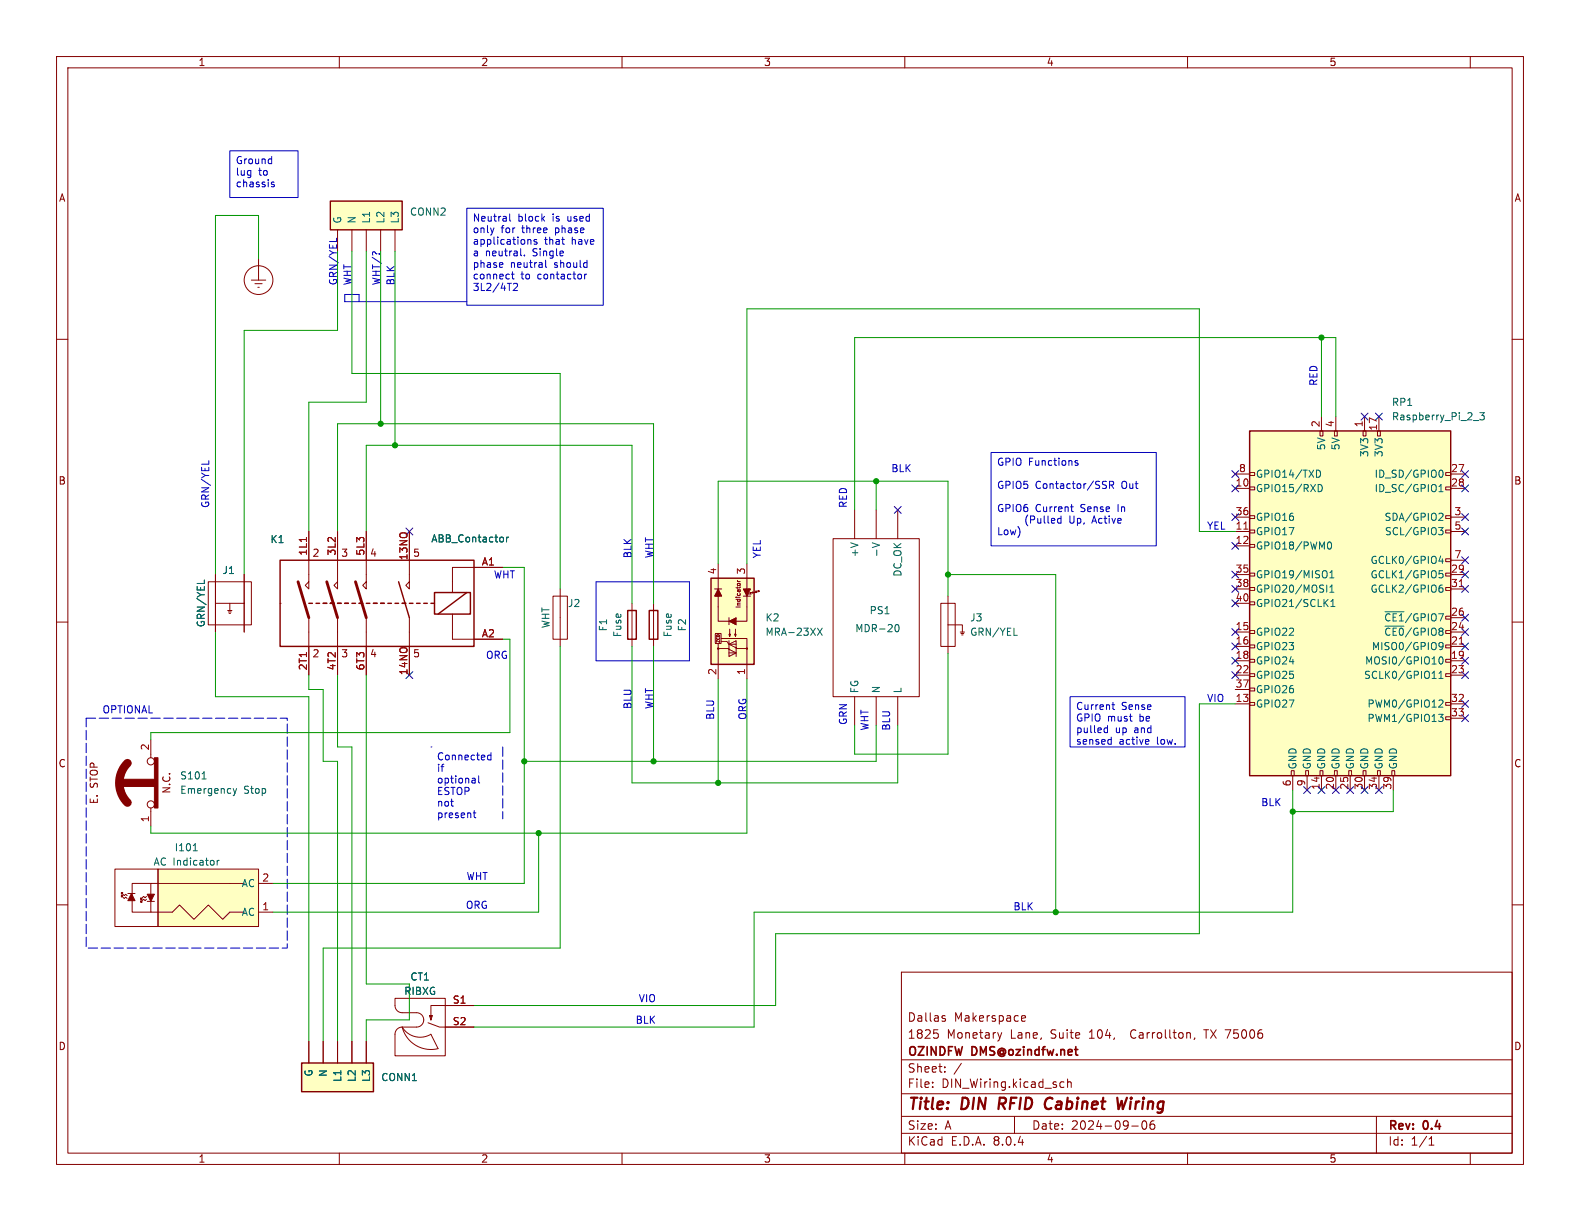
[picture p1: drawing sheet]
<svg xmlns="http://www.w3.org/2000/svg" width="279mm" height="216mm" viewBox="0 0 279 216" stroke-linecap="round" stroke-linejoin="round" font-family="sans-serif">
<g fill="none" stroke="#840000" stroke-width=".18">
<path d="M10 10h259.4v195.9h-259.4zM12 12h255.4v191.9h-255.4zM60 10v2M110 10v2M160 10v2M210 10v2M260 10v2M10 60h2M267.4 60h2M10 110h2M111.8 106.7v7.6M166.4 106.7h2.5v7.6h-2.5z"/>
<path d="M167.6 110.5h2.6v1.3M167.6 105.4v10.2M169.8 111.8h.8M169.9 112h.5M170.1 112.3h.2M267.4 110h2M10 160h2M267.4 160h2M159.4 171.9h108v32h-108zM166.8 179.6l.3 .1M180.7 179.7l.4-.1 .3 .3-.8 .2M159.4 197.4h108"/>
<path d="M159.4 193.4h108M159.4 187.4h108M164.9 192.1v.2M164.9 191.4v.1M165.1 182.1h.8M165.6 182.7l.3 .2v.4l-.3 .3M166.8 180.1l.3 .1 .1 .2-.2 .2h-.3M167.1 189.4v.2M167.1 188.7v.1M170 188l-1.3 1.9M177.1 182.6l-.3 1M179.4 197.4v3"/>
<path d="M180.7 180.5h.6M187.6 192.2h.5M187.6 191.4h.5M188.8 191.4l.2-.1 .4 .1v.9M188.8 190.8v1.5M200.1 199.1h1.2M202.1 198.3a.81 .81 0 0 0 .3 1.4l.2-.2 .2-.4-.2-.8M203.6 198.3a1.17 1.17 0 0 0-.1 1.3h.6l.1-.6-.3-.2h-.3l-.2 .2M211.3 183.5l-.2 .3M212.9 182.1h.8M243.4 197.4v6.5M60 203.9v2"/>
<path d="M110 203.9v2M159.4 200.4h108M160 203.9v2M210 203.9v2M252.7 202.5h.9M252.7 201.4l.4-.4v1.5M260 203.9v2"/>
</g>
<path d="M176.8 194.1l-.2 2M185 196l.3 .1 .5-.1M185.8 194.1a.77 .77 0 0 0-.9 .5M199.3 194.1l-.7 2-.2-1.4-.6 1.4" fill="none" stroke="#840000" stroke-width=".4"/>
<path d="M179.3 112.3h.6" fill="none" stroke="#006464" stroke-width=".18"/>
<path d="M111 108h1.5v5h-1.5z" fill="none" stroke="#840000" stroke-width=".25"/>
<path d="M58.4 35.6h12.7v5h-12.7z" fill="#ffffc2"/>
<path d="M58.4 35.6h12.7v5h-12.7z" fill="none" stroke="#840000" stroke-width=".25"/>
<path d="M59.7 40.6v3.9M62.2 40.6v3.9M64.8 40.6v3.9M67.3 40.6v3.9M69.8 40.6v3.9M147.3 95.3h15.3v27.9h-15.3zM151.1 90.2v5.1M154.9 90.2v5.1M158.7 90.2v5.1M151.1 123.2v5.1M154.9 123.2v5.1M158.7 123.2v5.1" fill="none" stroke="#840000" stroke-width=".18"/>
<path d="M154.2 96l1.3 .4M158.3 110.9l.1-.3 .2-.2a.68 .68 0 0 1 .4 .7 .68 .68 0 0 1-.4 .6l-.2-.1-.1-.4" fill="none" stroke="#006464" stroke-width=".18"/>
<path d="M125.7 102.2h7.6v15.3h-7.6z" fill="#ffffc2"/>
<g fill="none" stroke="#840000" stroke-width=".18">
<path d="M127 99.7v10.2h5.1v-10.2M126.4 104.1h1.2M126.5 112h1v1.8h-1zM127 104.1l.6 1.3h-1.2zM127 113.8v.9M127.4 105.3l-.3 .1 .2-.2h.1l-.1-.2-.3 .4h-.1l.4-.6h-.2l-.4 .6h-.1l.4-.6h.1l-.1-.2-.5 .8 .5-1 .5 1M127.5 113.4h1l.4 .5h1.3M127.5 112.9h4.6v1.8M128.9 114.7h-1.9v5.3M128.9 109.9l1.3-.7v1.3zM128.9 113.3v2.8l1.3-.7-1.3-.6M128.9 109.2v1.3"/>
<path d="M128.9 115.4h1.3M129 111.3v1.2l-.1-.4h.3l-.2 .4M129.2 109.9l.8 .5v-.9l-.6 .4 .6 .3-.1-.6v.5l-.4-.2 .3-.2-.1 .3 .1-.1M130 111.3v1.2l-.1-.4h.3l-.2 .4M130.2 114.7h1.9v5.3M130.2 114.6l-1.3-.7 1.3-.6v2.8M130.2 109.3l-1.2 .6M130.4 103.3l.1-.1 .4 .1M130.4 102.8h.5M130.4 102.6l.1 .2M131.4 104.1h1.3l-.6 1.3zM131.4 105.4h1.3"/>
<path d="M132.1 104.1l-.4 .2M132.6 104.1l-.5 1.1-.5-.9h.1l.4 .6 .4-.8h-.2l-.2 .5-.3-.3h.4l-.2 .1h.1v.5M133.6 104.8h-.5v.1l.1-.1-.1-.2v.2h.1h-.6l.2 .2h-.6M134.1 104.5v.1l.1-.1-.1-.1v.1h.1h-.6l.3 .3h-.7"/>
<circle cx="127" cy="114.7" r=".13"/>
<circle cx="132.1" cy="114.7" r=".13"/>
</g>
<path d="M125.7 102.2h7.6v15.3h-7.6z" fill="none" stroke="#840000" stroke-width=".25"/>
<path d="M144.6 111.1l.8 1.2M145.4 111.1l-.8 1.2" fill="none" stroke="#006464" stroke-width=".18"/>
<path d="M221 76.2h35.5v61h-35.5z" fill="#ffffc2"/>
<path d="M221 76.2h35.5v61h-35.5z" fill="none" stroke="#840000" stroke-width=".25"/>
<g fill="none" stroke="#840000" stroke-width=".18">
<path d="M233.4 76.2h.5v.9h-.5zM233.7 73.7v2.5M236 76.2h.5v.9h-.5zM236.2 73.7v2.5M241 76.2h.6v.9h-.6zM241.3 73.7v2.5M243.6 76.2h.5v.9h-.5zM243.8 73.7v2.5M218.4 86.4h2.6M218.4 94h2.6M218.4 96.5h2.6M218.4 83.8h2.6"/>
<path d="M218.4 91.4h2.6M221 96.3h.9v.5h-.9zM221 93.7h.9v.5h-.9zM221 91.2h.9v.5h-.9zM221 86.1h.9v.5h-.9zM221 83.6h.9v.5h-.9zM255.7 98.8h.8v.5h-.8zM255.7 93.7h.8v.5h-.8zM255.7 91.2h.8v.5h-.8zM255.7 86.1h.8v.5h-.8zM255.7 83.6h.8v.5h-.8zM256.5 86.4h2.6"/>
<path d="M256.5 94h2.6M256.5 83.8h2.6M256.5 91.4h2.6M256.5 99.1h2.6M97.8 105.4h2.5v7.6h-2.5zM99.1 104.1v10.2M218.4 111.8h2.6M218.4 114.3h2.6M218.4 116.8h2.6M218.4 119.4h2.6M218.4 101.6h2.6M218.4 104.1h2.6"/>
<path d="M218.4 106.7h2.6M221 119.1h.9v.5h-.9zM221 116.6h.9v.5h-.9zM221 114h.9v.6h-.9zM221 111.5h.9v.5h-.9zM221 106.4h.9v.5h-.9zM221 103.9h.9v.5h-.9zM221 101.3h.9v.6h-.9zM255.7 119.1h.8v.5h-.8zM255.7 116.6h.8v.5h-.8zM255.7 114h.8v.6h-.8zM255.7 103.9h.8v.5h-.8z"/>
<path d="M255.7 101.3h.8v.6h-.8zM256.5 111.8h2.6M256.5 114.3h2.6M256.5 116.8h2.6M256.5 119.4h2.6M256.5 109.2h2.6M256.5 101.6h2.6M256.5 104.1h2.6M218.4 124.5h2.6M218.4 121.9h2.6M221 124.2h.9v.5h-.9zM221 121.7h.9v.5h-.9z"/>
<path d="M228.3 136.3h.6v.9h-.6zM228.6 137.2v2.5M230.9 136.3h.5v.9h-.5zM231.1 137.2v2.5M233.4 136.3h.5v.9h-.5zM233.7 137.2v2.5M236 136.3h.5v.9h-.5zM236.2 137.2v2.5M238.5 136.3h.5v.9h-.5zM238.8 137.2v2.5M241 136.3h.6v.9h-.6zM241.3 137.2v2.5"/>
<path d="M243.6 136.3h.5v.9h-.5zM243.8 137.2v2.5M246.1 136.3h.5v.9h-.5zM246.4 137.2v2.5M255.7 126.7h.8v.6h-.8zM255.7 124.2h.8v.5h-.8zM256.5 124.5h2.6M256.5 127h2.6"/>
</g>
<g fill="none" stroke="#006464" stroke-width=".18">
<path d="M260.5 74.4h1M261.7 73h.8l-.5 .5 .4 .1v.5l-.2 .1-.5-.1M232.8 83.1a.64 .64 0 0 1 .7 .7 .64 .64 0 0 1-.7 .6M233.1 85.7a.64 .64 0 0 1 .7 .6 .64 .64 0 0 1-.7 .6M234.7 96.3l.2-.3 .1-.2a.68 .68 0 0 1 .5 .7 .68 .68 0 0 1-.5 .6l-.1-.1-.2-.4M254.4 93.3h.8l-.4 .5 .3 .1 .1 .4-.3 .3h-.3M254.5 86.9h.7M254.5 86l.3-.3v1.2M254.6 83.2l.2-.1a.68 .68 0 0 1 .4 .7 .68 .68 0 0 1-.4 .6l-.2-.1M254.6 90.7l.5 .1 .1 .3-.8 .9h.8M254.8 98.3l-.3 .9h.7M255.1 98.8v.8"/>
<path d="M234.3 106.5l.6 .8M234.6 101.1v.9M234.9 106l-.8 .7M235.2 102.2h.7M235.2 104.7h.7M235.2 101.3l.3-.4v1.3M235.2 103.8l.3-.4v1.3M235.3 107.3h.8M235.3 106.4l.4-.4v1.3M244.9 110.7h3.4M244.9 108.2h3.4M253.2 120h.8"/>
<path d="M254.5 104.2l.2-.3 .4 .1 .1 .2v.3l-.3 .2h-.3l-.1-.2M254.5 120h.7M254.5 119.1l.3-.4v1.3M254.6 116.3l.2-.2a.68 .68 0 0 1 .4 .7 .68 .68 0 0 1-.4 .6l-.2-.1-.1-.4zM255.1 103.4l-.4 .1-.2 .5M255.1 100.9h-.6v.6l.1-.1 .5 .1 .1 .1-.1 .5-.2 .1-.4-.1M255.2 114.2l-.3 .2-.3-.1-.1-.1 .1-.5 .3-.1 .2 .1a.84 .84 0 0 1-.3 1.2h-.2M254.4 126.3h.8l-.4 .5 .3 .1v.6l-.2 .1-.4-.1M254.5 123.9l.4-.1 .3 .3-.8 .9h.8"/>
</g>
<path d="M220 93.6h.7M258.1 113.9h.7M258.1 103.7h.7" fill="none" stroke="#a90000" stroke-width=".18"/>
<path d="M27.9 153.7h17.8v10.1h-17.8z" fill="#ffffc2"/>
<g fill="none" stroke="#840000" stroke-width=".18">
<path d="M54.6 94v10.1l-.6-.6 .6-.6M59.7 94v10.1l-.6-.6 .6-.6M64.8 94v10.1l-.7-.6 .7-.6M72.4 94v10.1l-.6-.6 .6-.6M36.8 102.9h7.6v7.6h-7.6zM38.1 106.7h5.1M38.1 101.6v10.2M40.3 108h.7M40.4 108.2h.5M40.5 108.5h.3M40.6 106.7v1.3M43.2 101.6v10.2"/>
<path d="M49.5 106.7h.1M54.6 109.2v10.2M59.7 109.2v10.2M64.8 109.2v10.2M72.4 109.2v10.2M80 108.6v4.4h8.9M88.9 100.3h-8.9v4.5M23.2 134.9a4.9 4.9 0 0 0 0 7M26.7 130.8v3.2M20.3 153.7h7.6v10.1h-7.6zM21.5 157.9v.2l.2-.2h-.2l.5 .5 .2-.3 .3 .3M21.5 158.4v.2l.2-.2h-.2l.5 .5 .2-.3 .3 .3"/>
<path d="M22.6 158h1.3M25.9 158.5l-.2 .3-.3-.3-.5 .5h.2l-.2-.2v.2M25.9 159l-.2 .3-.3-.3-.5 .5h.2l-.2-.2v.2M26 159.4h1.3M26.7 156.2h-3.3v5.1h3.3M26.7 142.9v3.2M27.9 153.7h17.8v10.1h-17.8zM43.2 156.2h-16.5v5.1h3.8l1.2-1.3 2.6 2.6 2.5-2.6 2.6 2.6 1.2-1.3h2.6M45.7 156.2h2.6M45.7 161.3h2.6M69.8 176.5h8.9v10.2h-8.9v-3.8a1.27 1.27 0 0 1 1.3-1.3h2.6a1.27 1.27 0 0 0 1.2-1.3 1.27 1.27 0 0 0-1.2-1.2h-2.6a1.27 1.27 0 0 1-1.3-1.3zM75.9 179.6l.3 .2 .3-.2"/>
<path d="M75.9 179.6h.6l-.3 .7zM83.8 177.8h-7.6v2.5M71.1 181.6a3.7 3.7 0 0 0 5.1 1.3l1.3 2.5a5.2 5.2 0 0 1-6.4-3.8zM75.7 180.8l2 .8h6.1"/>
<circle cx="26.7" cy="134.6" r=".63"/>
<circle cx="26.7" cy="142.2" r=".63"/>
</g>
<g fill="#840000" stroke="#840000" stroke-width=".18">
<path d="M26 158.1h1.3l-.6 1.3z"/>
<path d="M23.2 158l.7 1.3h-1.3z"/>
<path d="M27.3 134h.6v8.9h-.6z"/>
<path d="M21 137.8h6.3v1.3h-6.3z"/>
</g>
<path d="M89 95.1v.6M89.6 95v.8M89.9 95l-.3 .2M36.1 102.6v.6M35.7 137.7h.8M41.2 139.4l.3 .9M41.8 139.4l-.3 .9M34.2 150.4h.7M34.4 149.4l.1-.2v1.2M38.4 152.1v.9M38.8 152.1l-.4 .3M41.5 140.3l-.3 .4" fill="none" stroke="#006464" stroke-width=".18"/>
<path d="M22.5 134.9a4.9 4.9 0 0 0 0 7" fill="none" stroke="#840000" stroke-width="1.5"/>
<g fill="none" stroke="#840000" stroke-width=".25">
<path d="M49.5 99.1h34.3v15.2h-34.3zM54.6 106.7h.6M55.9 106.7h.6M57.1 106.7h.7M58.4 106.7h.7M59.7 106.7h.6M61 106.7h.6M62.2 106.7h.7M63.5 106.7h.6M64.8 106.7h.6M66 106.7h.7M67.3 106.7h.6"/>
<path d="M68.6 106.7h.6M69.8 106.7h.7M70.5 102.9l1.9 6.3M71.1 106.7h.7M72.4 106.7h.6M73.7 106.7h.6M74.9 106.7h.7M76.2 106.7h.6M76.8 104.8h6.4v3.8h-6.4zM82.5 104.8l-5 3.8"/>
</g>
<path d="M52.7 102.9l1.9 6.3M57.8 102.9l1.9 6.3M62.9 102.9l1.9 6.3" fill="none" stroke="#840000" stroke-width=".51"/>
<path d="M54.2 95v.8" fill="none" stroke="#a90000" stroke-width=".18"/>
<path d="M53.3 188h12.7v5h-12.7z" fill="#ffffc2"/>
<path d="M114.8 108h1.5v5h-1.5zM53.3 188h12.7v5h-12.7z" fill="none" stroke="#840000" stroke-width=".25"/>
<g fill="none" stroke="#840000" stroke-width=".18">
<path d="M44.4 49.5h2.6M45.1 50.2h1.3M45.6 50.8h.2M45.7 45.7v3.8M54.6 94v5.1M59.7 94v5.1M64.8 94v5.1M72.4 94v5.1M38.1 101.6v10.2M43.2 101.6v10.2M54.6 114.3v5.1M59.7 114.3v5.1"/>
<path d="M64.8 114.3v5.1M72.4 114.3v5.1M83.8 100.3h5.1M83.8 113h5.1M115.6 106.7v7.6M78.7 177.8h5.1M54.6 184.2v3.8M57.1 184.2v3.8M59.7 184.2v3.8M62.2 184.2v3.8M64.8 184.2v3.8M78.7 181.6h5.1"/>
<circle cx="45.7" cy="49.5" r="2.54"/>
</g>
<g fill="none" stroke="#0000c2" stroke-width=".18">
<path d="M40.6 26.7h12.1v8.2h-12.1zM47.9 28.1l.1 .1M48 27.7v1.2M48 28.9h-.1M48 32.6l.5 .1v.2l-.2 .1h-.3M48 32.2h.5M82.5 36.8h24.2v17.2h-24.2zM90.1 37.8v1.1l.2 .2M59.5 42.1v.6M63.5 53.3v-1.2h-2.5v1.2h21.5M65.9 44.6h.4M87.4 40.3l-.4 .8"/>
<path d="M88.9 46.5v.2l-.6 .2M90.4 48.5h.5M90.6 48.1v1l.3 .2M90.8 50.2l.5-.1 .2 .4-.8 .9h.8M92.1 45.2h.2M92.7 45.1v.1M93.3 42.5l.2-.2 .3 .1 .1 .8M94.9 42.4l-.3-.1-.2 .2 .1 .2 .4 .1v.3h-.5M96.5 46v1.1l.2 .2M103.4 48.5v.8M103.7 48.5l-.3 .2M36.9 81.5v.6"/>
<path d="M175.3 80h29.2v16.5h-29.2zM182.7 91.2h-.5v1.3M183 91.5l-.2 .3-.6 .1M183.5 91.7l.1 .7 .3 .1 .2-.1M184.1 91.7v.8M184.7 91.2v1.1l.1 .2M185.3 91.2v1.1l.2 .2M185.9 92.1l.6-.1v-.3h-.4l-.2 .1 .1 .6h.5M187.6 91.7h-.3l-.3 .2 .1 .5h.5M187.6 91.2v1.3M189.3 89.6h.5M189.5 90.3l.3 .2"/>
<path d="M190.6 81.5l-.3-.1-.2 .2 .1 .2 .4 .1v.3h-.5M195.2 85.7l.3 .1 .2 .3-.3 .3h-.3M195.2 85.1l.5 .1M196.2 85.8l.6-.1 .1-.2v-.3l-.7-.1v1.3M196.5 85.8l.4 .6M105.4 102.9h16.5v13.9h-16.5zM83.9 137.6l.1 .2v.7M84 138.4l-.4 .1M84 137.9l-.4 .1M84.6 137.2v1.1l.2 .2M86.2 134.1l.3 .3 .3-.1M86.8 133.1v1.3"/>
<path d="M86.8 133.6l-.3-.1-.3 .3M189.2 123.2h20.3v8.9h-20.3zM195.4 129.5h.4M195.4 128.8h.4M195.8 128.3v1.3M196.4 130.8h.1M196.5 130.3v1.3M196.5 131.5l-.1 .1M196.6 124.6h.5M196.8 124.2v1.1l.3 .2M203 130.8l.2 .3-.6 .1M203.1 131.5l-.1 .1"/>
<path d="M83.7 143.7h.5M83.9 143.3v1.1l.3 .2"/>
</g>
<path d="M76.2 132.1h.1" fill="none" stroke="#00f" stroke-width=".18"/>
<path d="M15.2 127h35.6v40.6h-35.6zM88.9 132.1v12.7" fill="none" stroke="#0000c2" stroke-width=".18" stroke-dasharray="1.7 .6"/>
<g fill="none" stroke="#009600" stroke-width=".18">
<path d="M45.7 45.7v-7.6h-7.6v63.5M59.7 44.5v13.9h-16.5v43.2M62.2 44.5v21.5h36.9v38.1M64.8 44.5v26.6h-10.2v22.9M67.3 44.5v30.4M69.8 44.5v34.2M233.7 59.7v14M236.2 73.7v-14h-85.1v30.5M59.7 94v-19.1h55.9v31.8M64.8 94v-15.3h47v28M127 99.7v-14.6h40.6v20.3M154.9 85.1v5.1"/>
<path d="M218.4 94h-6.3v-39.4h-80v45.1M38.1 111.8v11.4h16.5v61M54.6 119.4v2.5h2.5v12.7h2.6v49.6M59.7 119.4v12.7h2.5v52.1M64.8 119.4v54.6h7.6v6.3h-7.6v3.9M88.9 113h1.3v16.5h-63.5v1.3M88.9 100.3h3.8v55.9h-44.4M99.1 114.3v53.3h-42v16.6M111.8 114.3v24.1h46.9v-10.1M115.6 114.3v20.3M167.6 101.6h19.1v59.7M167.6 115.6v17.8h-16.5v-5.1"/>
<path d="M127 120v18.4M132.1 120v27.3h-105.4v-1.2M154.9 128.3v6.3h-62.2M218.4 124.5h-6.3v40.6h-74.9v12.7h-53.4M228.6 139.7v21.6h-95.3v20.3h-49.5M246.4 139.7v3.8h-17.8M95.2 147.3v14h-46.9"/>
</g>
<g fill="none" stroke="#000084" stroke-width=".18">
<path d="M240.7 73.1l1.2 1.2M241.9 73.1l-1.2 1.2M243.2 73.1l1.2 1.2M244.4 73.1l-1.2 1.2M71.8 93.4l1.2 1.2M73 93.4l-1.2 1.2M158.1 89.6l1.3 1.2M159.4 89.6l-1.3 1.2M217.8 85.8l1.2 1.2M217.8 95.9l1.2 1.2M217.8 83.2l1.2 1.2M217.8 90.8l1.2 1.2"/>
<path d="M219 85.8l-1.2 1.2M219 95.9l-1.2 1.2M219 83.2l-1.2 1.2M219 90.8l-1.2 1.2M258.5 83.2l1.2 1.2M258.5 93.4l1.2 1.2M258.5 90.8l1.2 1.2M258.5 98.5l1.2 1.2M258.5 85.8l1.2 1.2M259.7 83.2l-1.2 1.2M259.7 93.4l-1.2 1.2M259.7 90.8l-1.2 1.2"/>
<path d="M259.7 98.5l-1.2 1.2M259.7 85.8l-1.2 1.2M71.8 118.8l1.2 1.2M73 118.8l-1.2 1.2M217.8 106.1l1.2 1.2M217.8 101l1.2 1.2M217.8 103.5l1.2 1.2M217.8 116.2l1.2 1.2M217.8 111.2l1.2 1.2M217.8 113.7l1.2 1.2M217.8 118.8l1.2 1.2M219 106.1l-1.2 1.2"/>
<path d="M219 101l-1.2 1.2M219 103.5l-1.2 1.2M219 116.2l-1.2 1.2M219 111.2l-1.2 1.2M219 113.7l-1.2 1.2M219 118.8l-1.2 1.2M258.5 116.2l1.2 1.2M258.5 118.8l1.2 1.2M258.5 101l1.2 1.2M258.5 111.2l1.2 1.2M258.5 113.7l1.2 1.2M258.5 108.6l1.2 1.2"/>
<path d="M258.5 103.5l1.2 1.2M259.7 118.8l-1.2 1.2M259.7 116.2l-1.2 1.2M259.7 101l-1.2 1.2M259.7 111.2l-1.2 1.2M259.7 113.7l-1.2 1.2M259.7 108.6l-1.2 1.2M259.7 103.5l-1.2 1.2M230.5 139.1l1.2 1.2M231.7 139.1l-1.2 1.2M233.1 139.1l1.2 1.2M234.3 139.1l-1.2 1.2"/>
<path d="M235.6 139.1l1.2 1.2M236.8 139.1l-1.2 1.2M238.2 139.1l1.2 1.2M239.4 139.1l-1.2 1.2M240.7 139.1l1.2 1.2M241.9 139.1l-1.2 1.2M243.2 139.1l1.2 1.2M244.4 139.1l-1.2 1.2M258.5 126.4l1.2 1.2M258.5 123.9l1.2 1.2M259.7 123.9l-1.2 1.2M259.7 126.4l-1.2 1.2"/>
</g>
<path d="M89 95.1v.6M89.6 95v.8M89.9 95l-.3 .2M36.1 102.6v.6" fill="none" stroke="#006464" stroke-width=".18"/>
<path d="M54.2 95v.8" fill="none" stroke="#a90000" stroke-width=".18"/>
<g fill="#009600" stroke="#009600" stroke-width=".18">
<circle cx="233.7" cy="59.7" r=".46"/>
<circle cx="167.6" cy="101.6" r=".46"/>
<circle cx="154.9" cy="85.1" r=".46"/>
<circle cx="69.8" cy="78.7" r=".46"/>
<circle cx="67.3" cy="74.9" r=".46"/>
<circle cx="92.7" cy="134.6" r=".46"/>
<circle cx="115.6" cy="134.6" r=".46"/>
<circle cx="228.6" cy="143.5" r=".46"/>
<circle cx="186.7" cy="161.3" r=".46"/>
<circle cx="95.2" cy="147.3" r=".46"/>
<circle cx="127" cy="138.4" r=".46"/>
</g>
<g font-size="2.8" fill="#840000">
<text x="160.4" y="196.8">Title:</text>
<text x="170.1" y="196.8">DIN</text>
<text x="177.4" y="196.8">RFID</text>
<text x="186.4" y="196.8">Cabinet</text>
<text x="200" y="196.8">Wiring</text>
</g>
<g font-size="2.1" fill="#840000">
<text x="160.4" y="183.9">1825</text>
<text x="160.4" y="180.9">Dallas</text>
<text x="167.4" y="183.9">Monetary</text>
<text x="168.7" y="180.9">Makerspace</text>
<text x="178.7" y="183.9">Lane,</text>
<text x="185.9" y="183.9">Suite</text>
<text x="192.9" y="183.9">104,</text>
<text x="200.5" y="183.9">Carrollton,</text>
<text x="213.7" y="183.9">TX 75006</text>
<text x="160.4" y="189.9">Sheet:</text>
<text x="160.4" y="187.1">OZINDFW</text>
<text x="171.9" y="187.1">DMS@ozindfw.net</text>
<text x="160.4" y="192.6">File:</text>
<text x="166.5" y="192.6">DIN_Wiring.kicad_sch</text>
<text x="160.4" y="202.8">KiCad</text>
<text x="160.4" y="200">Size:</text>
<text x="167.1" y="200">A</text>
<text x="168.1" y="202.8">E.D.A.</text>
<text x="175.7" y="202.8">8.0.4</text>
<text x="182.4" y="200">Date:</text>
<text x="189.4" y="200">2024-09-06</text>
<text x="245.4" y="200.2">Rev:</text>
<text x="245.4" y="202.8">Id:</text>
<text x="249.5" y="202.8">1/1</text>
<text x="251.8" y="200.2">0.4</text>
</g>
<g font-size="1.8" fill="#840000">
<text x="35" y="11.9">1</text>
<text x="85" y="11.9">2</text>
<text x="135" y="11.9">3</text>
<text x="185" y="11.9">4</text>
<text x="235" y="11.9">5</text>
<text x="10.3" y="35.9">A</text>
<text x="267.7" y="35.9">A</text>
<text x="10.3" y="85.9">B</text>
<text x="267.7" y="85.9">B</text>
<text x="55.2" y="98.7">2</text>
<text x="60.2" y="98.7">3</text>
<text x="65.3" y="98.7">4</text>
<text x="72.9" y="98.7">5</text>
<text x="55.2" y="116.4">2</text>
<text x="60.2" y="116.4">3</text>
<text x="65.3" y="116.4">4</text>
<text x="72.9" y="116.4">5</text>
<text x="10.3" y="135.9">C</text>
<text x="267.7" y="135.9">C</text>
<text x="17.5" y="142.3" transform="rotate(-90 17.5 142.3)">E.</text>
<text x="17.5" y="139.3" transform="rotate(-90 17.5 139.3)">STOP</text>
<text x="30.3" y="140.4" transform="rotate(-90 30.3 140.4)">N.C.</text>
<text x="10.3" y="185.9">D</text>
<text x="267.7" y="185.9">D</text>
<text x="35" y="205.8">1</text>
<text x="85" y="205.8">2</text>
<text x="135" y="205.8">3</text>
<text x="185" y="205.8">4</text>
<text x="235" y="205.8">5</text>
</g>
<g font-size="1.8" fill="#0000c2">
<text x="41.6" y="29.3">Ground</text>
<text x="41.6" y="31.4">lug</text>
<text x="41.6" y="33.4">chassis</text>
<text x="45.7" y="31.4">to</text>
<text x="83.5" y="39.5">Neutral</text>
<text x="83.5" y="41.6">only</text>
<text x="88.6" y="41.6">for</text>
<text x="91.6" y="39.5">block</text>
<text x="92.4" y="41.6">three</text>
<text x="97.8" y="39.5">is</text>
<text x="98.4" y="41.6">phase</text>
<text x="100.6" y="39.5">used</text>
<text x="83.5" y="43.6">applications</text>
<text x="83.5" y="45.6">a</text>
<text x="83.5" y="47.7">phase</text>
<text x="85.8" y="45.6">neutral.</text>
<text x="90.2" y="47.7">neutral</text>
<text x="94.3" y="45.6">Single</text>
<text x="96.3" y="43.6">that</text>
<text x="98.1" y="47.7">should</text>
<text x="101.2" y="43.6">have</text>
<text x="59.7" y="50.6" transform="rotate(-90 59.7 50.6)">GRN/YEL</text>
<text x="62.2" y="50.6" transform="rotate(-90 62.2 50.6)">WHT</text>
<text x="67.3" y="50.6" transform="rotate(-90 67.3 50.6)">WHT/?</text>
<text x="69.8" y="50.6" transform="rotate(-90 69.8 50.6)">BLK</text>
<text x="83.5" y="49.7">connect</text>
<text x="83.5" y="51.8">3L2/4T2</text>
<text x="92.1" y="49.7">to</text>
<text x="95.2" y="49.7">contactor</text>
<text x="233" y="68.3" transform="rotate(-90 233 68.3)">RED</text>
<text x="157.5" y="83.6">BLK</text>
<text x="176.2" y="82.7">GPIO Functions</text>
<text x="37.1" y="89.9" transform="rotate(-90 37.1 89.9)">GRN/YEL</text>
<text x="149.9" y="89.9" transform="rotate(-90 149.9 89.9)">RED</text>
<text x="176.2" y="86.8">GPIO5</text>
<text x="183.1" y="86.8">Contactor/SSR</text>
<text x="198.5" y="86.8">Out</text>
<text x="176.2" y="90.9">GPIO6</text>
<text x="176.2" y="92.9">(Pulled</text>
<text x="176.2" y="95">Low)</text>
<text x="183.1" y="90.9">Current</text>
<text x="189" y="92.9">Up,</text>
<text x="191.2" y="90.9">Sense</text>
<text x="193.2" y="92.9">Active</text>
<text x="197.9" y="90.9">In</text>
<text x="213.4" y="93.7">YEL</text>
<text x="111.8" y="98.8" transform="rotate(-90 111.8 98.8)">BLK</text>
<text x="115.6" y="98.8" transform="rotate(-90 115.6 98.8)">WHT</text>
<text x="134.6" y="98.8" transform="rotate(-90 134.6 98.8)">YEL</text>
<text x="87.2" y="102.4">WHT</text>
<text x="85.8" y="116.6">ORG</text>
<text x="111.8" y="125.5" transform="rotate(-90 111.8 125.5)">BLU</text>
<text x="115.6" y="125.5" transform="rotate(-90 115.6 125.5)">WHT</text>
<text x="190.2" y="125.9">Current</text>
<text x="198.3" y="125.9">Sense</text>
<text x="213.4" y="124.2">VIO</text>
<text x="18" y="126.3">OPTIONAL</text>
<text x="126.4" y="127.4" transform="rotate(-90 126.4 127.4)">BLU</text>
<text x="132.1" y="127.4" transform="rotate(-90 132.1 127.4)">ORG</text>
<text x="149.9" y="128.3" transform="rotate(-90 149.9 128.3)">GRN</text>
<text x="153.7" y="129.3" transform="rotate(-90 153.7 129.3)">WHT</text>
<text x="157.5" y="129.3" transform="rotate(-90 157.5 129.3)">BLU</text>
<text x="190.2" y="127.9">GPIO must</text>
<text x="190.2" y="130">pulled</text>
<text x="197.2" y="130">up</text>
<text x="200.7" y="130">and</text>
<text x="201.6" y="127.9">be</text>
<text x="77.2" y="134.8">Connected</text>
<text x="77.2" y="136.8">if</text>
<text x="190.2" y="132">sensed</text>
<text x="197.9" y="132">active</text>
<text x="204.7" y="132">low.</text>
<text x="77.2" y="138.9">optional</text>
<text x="77.2" y="140.9">ESTOP</text>
<text x="77.2" y="143">not</text>
<text x="222.9" y="142.6">BLK</text>
<text x="77.2" y="145">present</text>
<text x="82.4" y="155.7">WHT</text>
<text x="82.3" y="160.8">ORG</text>
<text x="179.1" y="161">BLK</text>
<text x="112.9" y="177.3">VIO</text>
<text x="112.3" y="181.1">BLK</text>
</g>
<g font-size="1.8" fill="#006464">
<text x="60.6" y="39.6" transform="rotate(-90 60.6 39.6)">G</text>
<text x="63.1" y="39.6" transform="rotate(-90 63.1 39.6)">N</text>
<text x="65.6" y="39.6" transform="rotate(-90 65.6 39.6)">L1</text>
<text x="68.2" y="39.6" transform="rotate(-90 68.2 39.6)">L2</text>
<text x="70.7" y="39.6" transform="rotate(-90 70.7 39.6)">L3</text>
<text x="72.4" y="38.3">CONN2</text>
<text x="246" y="72">RP1</text>
<text x="246" y="74.5">Raspberry_Pi_2_3</text>
<text x="234.5" y="79.7" transform="rotate(-90 234.5 79.7)">5V</text>
<text x="237.1" y="79.7" transform="rotate(-90 237.1 79.7)">5V</text>
<text x="242.2" y="80.9" transform="rotate(-90 242.2 80.9)">3V3</text>
<text x="244.7" y="80.9" transform="rotate(-90 244.7 80.9)">3V3</text>
<text x="222" y="87.2">GPIO15/RXD</text>
<text x="222" y="84.7">GPIO14/TXD</text>
<text x="243" y="84.7">ID_SD/GPIO0</text>
<text x="243" y="87.2">ID_SC/GPIO1</text>
<text x="222" y="94.8">GPIO17</text>
<text x="222" y="92.3">GPIO16</text>
<text x="244.7" y="92.3">SDA/GPIO2</text>
<text x="244.8" y="94.8">SCL/GPIO3</text>
<text x="39.3" y="101.7">J1</text>
<text x="47.7" y="96.2">K1</text>
<text x="76.2" y="96.1">ABB_Contactor</text>
<text x="152" y="98.6" transform="rotate(-90 152 98.6)">+V</text>
<text x="155.8" y="98.6" transform="rotate(-90 155.8 98.6)">-V</text>
<text x="222" y="97.4">GPIO18/PWM0</text>
<text x="242.3" y="99.9">GCLK0/GPIO4</text>
<text x="100.3" y="107.5">J2</text>
<text x="159.6" y="102.1" transform="rotate(-90 159.6 102.1)">DC_OK</text>
<text x="222" y="102.5">GPIO19/MISO1</text>
<text x="222" y="105">GPIO20/MOSI1</text>
<text x="222" y="107.5">GPIO21/SCLK1</text>
<text x="242.3" y="102.5">GCLK1/GPIO5</text>
<text x="242.3" y="105">GCLK2/GPIO6</text>
<text x="36.4" y="111" transform="rotate(-90 36.4 111)">GRN/YEL</text>
<text x="97.4" y="111.2" transform="rotate(-90 97.4 111.2)">WHT</text>
<text x="107.5" y="111.7" transform="rotate(-90 107.5 111.7)">F1</text>
<text x="110.1" y="112.8" transform="rotate(-90 110.1 112.8)">Fuse</text>
<text x="119" y="112.8" transform="rotate(-90 119 112.8)">Fuse</text>
<text x="121.5" y="111.7" transform="rotate(-90 121.5 111.7)">F2</text>
<text x="135.3" y="110.1">K2</text>
<text x="135.3" y="112.6">MRA-23XX</text>
<text x="151.1" y="112">MDR-20</text>
<text x="153.7" y="108.8">PS1</text>
<text x="171.5" y="110.1">J3</text>
<text x="171.5" y="112.6">GRN/YEL</text>
<text x="222" y="112.6">GPIO22</text>
<text x="244.7" y="112.6">~{CE0}/GPIO8</text>
<text x="244.7" y="110.1">~{CE1}/GPIO7</text>
<text x="222" y="115.2">GPIO23</text>
<text x="222" y="117.7">GPIO24</text>
<text x="241.3" y="117.7">MOSI0/GPIO10</text>
<text x="242.5" y="115.2">MISO0/GPIO9</text>
<text x="152" y="122.7" transform="rotate(-90 152 122.7)">FG</text>
<text x="155.8" y="122.7" transform="rotate(-90 155.8 122.7)">N</text>
<text x="159.6" y="122.7" transform="rotate(-90 159.6 122.7)">L</text>
<text x="222" y="125.3">GPIO27</text>
<text x="222" y="120.2">GPIO25</text>
<text x="222" y="122.8">GPIO26</text>
<text x="241.1" y="120.2">SCLK0/GPIO11</text>
<text x="241.7" y="125.3">PWM0/GPIO12</text>
<text x="241.7" y="127.9">PWM1/GPIO13</text>
<text x="229.5" y="136.1" transform="rotate(-90 229.5 136.1)">GND</text>
<text x="232" y="136.1" transform="rotate(-90 232 136.1)">GND</text>
<text x="234.5" y="136.1" transform="rotate(-90 234.5 136.1)">GND</text>
<text x="237.1" y="136.1" transform="rotate(-90 237.1 136.1)">GND</text>
<text x="239.6" y="136.1" transform="rotate(-90 239.6 136.1)">GND</text>
<text x="242.2" y="136.1" transform="rotate(-90 242.2 136.1)">GND</text>
<text x="244.7" y="136.1" transform="rotate(-90 244.7 136.1)">GND</text>
<text x="247.2" y="136.1" transform="rotate(-90 247.2 136.1)">GND</text>
<text x="31.8" y="140.6">Emergency</text>
<text x="31.8" y="138">S101</text>
<text x="43.1" y="140.6">Stop</text>
<text x="27.1" y="153.3">AC Indicator</text>
<text x="30.8" y="150.7">I101</text>
<text x="42.7" y="157.1">AC</text>
<text x="42.7" y="162.2">AC</text>
<text x="72.5" y="173.6">CT1</text>
<text x="71.4" y="176.1">RIBXG</text>
<text x="55.5" y="190.4" transform="rotate(-90 55.5 190.4)">G</text>
<text x="58" y="190.5" transform="rotate(-90 58 190.5)">N</text>
<text x="60.6" y="191.4" transform="rotate(-90 60.6 191.4)">L1</text>
<text x="63.1" y="191.4" transform="rotate(-90 63.1 191.4)">L2</text>
<text x="65.6" y="191.4" transform="rotate(-90 65.6 191.4)">L3</text>
<text x="67.3" y="191.4">CONN1</text>
</g>
<g font-size="1.8" fill="#a90000">
<text x="233.4" y="75.6" transform="rotate(-90 233.4 75.6)">2</text>
<text x="236" y="75.6" transform="rotate(-90 236 75.6)">4</text>
<text x="241" y="75.6" transform="rotate(-90 241 75.6)">1</text>
<text x="243.6" y="76.2" transform="rotate(-90 243.6 76.2)">17</text>
<text x="219" y="83.6">8</text>
<text x="256.5" y="83.6">27</text>
<text x="218.4" y="86.1">10</text>
<text x="256.5" y="86.1">28</text>
<text x="218.4" y="93.7">11</text>
<text x="218.4" y="91.2">36</text>
<text x="257.1" y="91.2">3</text>
<text x="257.1" y="93.7">5</text>
<text x="54.4" y="98.3" transform="rotate(-90 54.4 98.3)">1L1</text>
<text x="59.4" y="98.3" transform="rotate(-90 59.4 98.3)">3L2</text>
<text x="64.5" y="98.3" transform="rotate(-90 64.5 98.3)">5L3</text>
<text x="72.1" y="99.2" transform="rotate(-90 72.1 99.2)">13NO</text>
<text x="85.1" y="100.1">A1</text>
<text x="126.7" y="101.7" transform="rotate(-90 126.7 101.7)">4</text>
<text x="131.8" y="101.7" transform="rotate(-90 131.8 101.7)">3</text>
<text x="218.4" y="96.3">12</text>
<text x="218.4" y="101.3">35</text>
<text x="256.5" y="101.3">29</text>
<text x="257.1" y="98.8">7</text>
<text x="218.4" y="103.9">38</text>
<text x="218.4" y="106.4">40</text>
<text x="256.5" y="103.9">31</text>
<text x="85.1" y="112.8">A2</text>
<text x="218.4" y="111.5">15</text>
<text x="256.5" y="111.5">24</text>
<text x="256.5" y="109">26</text>
<text x="54.4" y="118.6" transform="rotate(-90 54.4 118.6)">2T1</text>
<text x="59.4" y="118.6" transform="rotate(-90 59.4 118.6)">4T2</text>
<text x="64.5" y="118.6" transform="rotate(-90 64.5 118.6)">6T3</text>
<text x="72.1" y="119.5" transform="rotate(-90 72.1 119.5)">14NO</text>
<text x="126.7" y="119.5" transform="rotate(-90 126.7 119.5)">2</text>
<text x="131.8" y="119.5" transform="rotate(-90 131.8 119.5)">1</text>
<text x="218.4" y="114">16</text>
<text x="218.4" y="116.6">18</text>
<text x="218.4" y="119.1">22</text>
<text x="256.5" y="116.6">19</text>
<text x="256.5" y="114">21</text>
<text x="256.5" y="119.1">23</text>
<text x="218.4" y="124.2">13</text>
<text x="218.4" y="121.7">37</text>
<text x="256.5" y="124.2">32</text>
<text x="256.5" y="126.7">33</text>
<text x="26.4" y="132.8" transform="rotate(-90 26.4 132.8)">2</text>
<text x="228.3" y="139.1" transform="rotate(-90 228.3 139.1)">6</text>
<text x="230.9" y="139.1" transform="rotate(-90 230.9 139.1)">9</text>
<text x="233.4" y="139.7" transform="rotate(-90 233.4 139.7)">14</text>
<text x="236" y="139.7" transform="rotate(-90 236 139.7)">20</text>
<text x="238.5" y="139.7" transform="rotate(-90 238.5 139.7)">25</text>
<text x="241" y="139.7" transform="rotate(-90 241 139.7)">30</text>
<text x="243.6" y="139.7" transform="rotate(-90 243.6 139.7)">34</text>
<text x="246.1" y="139.7" transform="rotate(-90 246.1 139.7)">39</text>
<text x="26.4" y="145.5" transform="rotate(-90 26.4 145.5)">1</text>
<text x="46.3" y="156">2</text>
<text x="46.3" y="161">1</text>
<text x="80" y="177.5">S1</text>
<text x="80" y="181.4">S2</text>
</g>
<text font-size="1" fill="#840000" x="131.2" y="107.7" transform="rotate(-90 131.2 107.7)">Indicator</text>
<text font-size=".7" fill="#840000" x="127.5" y="113.8" transform="rotate(-90 127.5 113.8)">ZCD</text>
</svg>
